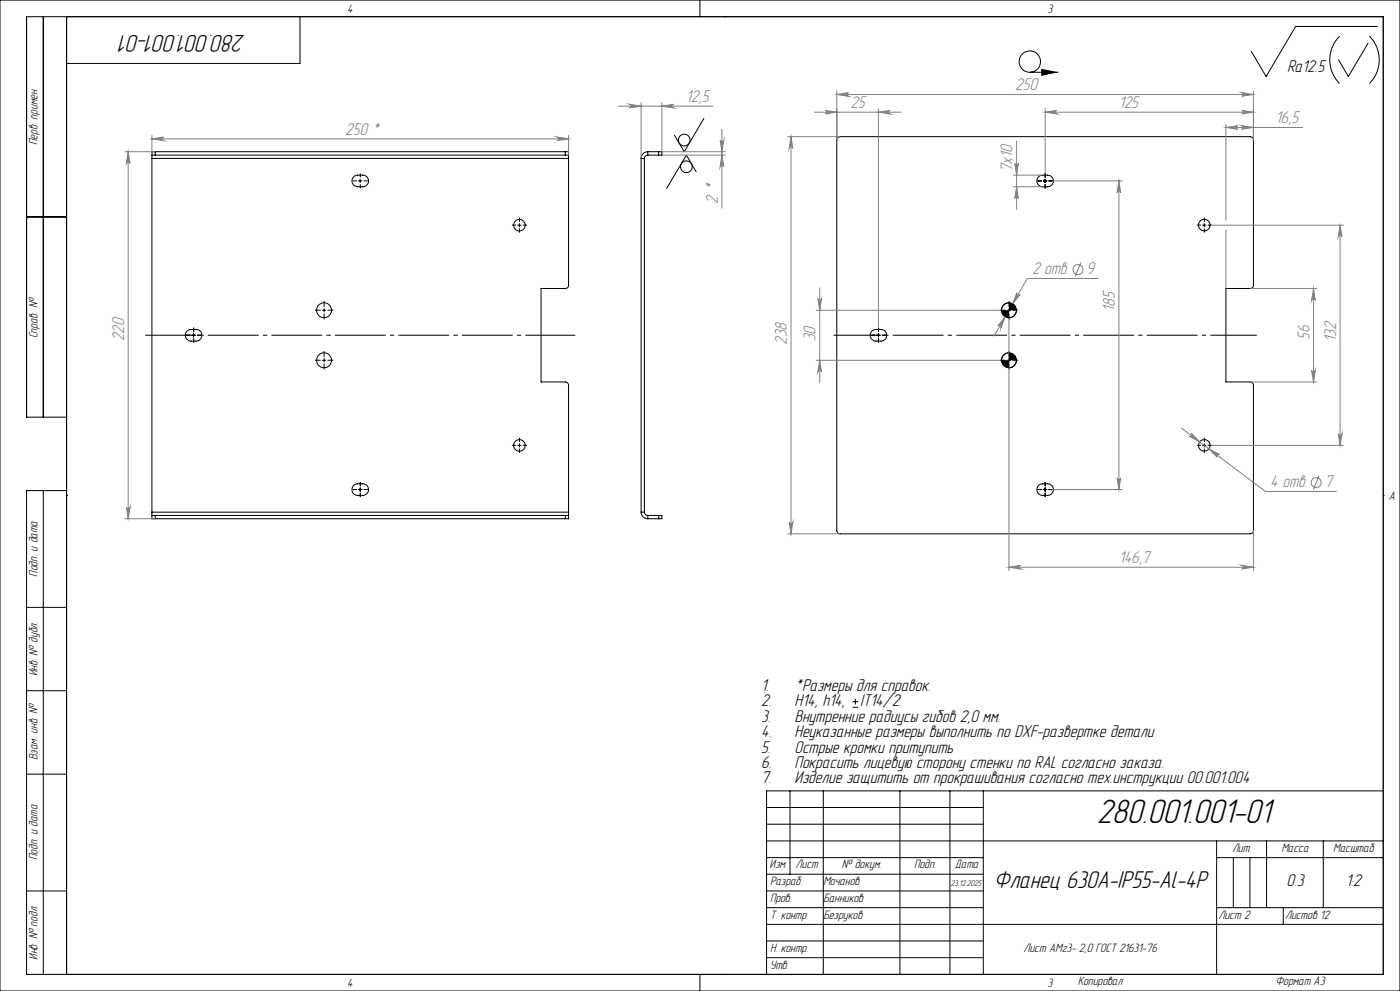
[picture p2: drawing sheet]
<svg xmlns="http://www.w3.org/2000/svg" width="420mm" height="297mm" viewBox="0 0 420 297" stroke-linecap="round" stroke-linejoin="round" font-family="sans-serif">
<g fill="none" stroke="#000" stroke-width=".3">
<path d="M0 0h420v297h-420zM13 5v120M20 5v287M90 5v14h-70M210 0v5M217.5 5h.1M401.8 10.9a10 10 0 0 0 0 14.1M410.4 12.9l-5.9 10-2.9-5M410.8 10.9a10 10 0 0 1 0 14.1M413.2 7.9h-24.5l-8.9 15-4.4-7.5M211.2 35.5l-5.9 10-3-5M309 21.7h8.5"/>
<path d="M45.6 46.5h1M45.6 46.5v1M45.6 47.5v106M45.6 47.5h125M46.6 45.5h-1v1M46.6 45.5v1M46.6 45.5h123M46.6 46.5h123M106.3 52.8a3.6 3.6 0 0 1 3.9 .4 1.75 1.75 0 0 1-1.4 2.8 2.79 2.79 0 0 1-2.9-.8 1.78 1.78 0 0 1 .4-2.4zM107.6 54.2h1M108.1 53.7v1M169.6 45.5h1v1"/>
<path d="M169.6 46.5h1M169.6 45.5v1M170.6 46.5v1M170.6 47.5v38a.96 .96 0 0 1-1 1h-7.3v28h7.3a.97 .97 0 0 1 1 1v38M192.3 47.5h1M192.3 47.5v106M193.3 47.5v106M194.3 46.5a1.02 1.02 0 0 0-1 1M194.3 45.5a2.05 2.05 0 0 0-2 2M194.3 45.5h3.3M194.3 46.5h3.3M194.3 45.5v1"/>
<path d="M197.6 45.5h1v1h-1M197.6 45.5v1M208.8 51.5l-2.9-5-5.9 10M251.3 41.3l.7-.3h123a1.02 1.02 0 0 1 1 1v43.5a.96 .96 0 0 1-1 1h-7.2v28h7.2a.97 .97 0 0 1 1 1v43.5a.96 .96 0 0 1-1 1h-123a.96 .96 0 0 1-1-1v-117zM311.7 52.9a3.3 3.3 0 0 1 4.1 .5 1.75 1.75 0 0 1-1.5 2.6h-1.5a1.74 1.74 0 0 1-1.7-1.2 1.74 1.74 0 0 1 .6-1.9zM313 54.2h1M313.5 53.7v1M8 65h12M155.3 67.5h1M155.8 67v1M360.8 67.5h1M361.3 67v1"/>
<path d="M55.9 99.4a3.4 3.4 0 0 1 4.4 0 1.75 1.75 0 0 1 .1 1.9 1.75 1.75 0 0 1-1.6 .9 2.59 2.59 0 0 1-2.9-.7 1.66 1.66 0 0 1 0-2.1zM58.1 100v1M96.7 93h1M97.2 92.5v1M261.7 99.1a3.4 3.4 0 0 1 4.1 .5 1.75 1.75 0 0 1-1.5 2.6h-1.5a1.76 1.76 0 0 1-1.7-1.1 1.76 1.76 0 0 1 .6-2zM263.5 100v1M302.2 93h1M302.7 90.7a2.29 2.29 0 0 0-2.3 2.3M302.7 92.5v1M304.9 93a2.29 2.29 0 0 1-2.2 2.2M57.6 100.5h1M96.7 108h1"/>
<path d="M97.2 107.5v1M263 100.5h1.1M302.2 108h1M302.7 105.7a2.29 2.29 0 0 0-2.3 2.3M302.7 107.5v1M304.9 108a2.29 2.29 0 0 1-2.2 2.2M20 125h-12v-120h407v287h-407v-145h12M155.3 133.5h1M155.8 133v1M360.8 133.5h1M361.3 133v1M13 147v145"/>
<path d="M20 148.5h.1M45.6 154.5v1h1M45.6 154.5h1M45.6 153.5v1M45.6 153.5h125M46.6 155.5h123M46.6 154.5v1M46.6 154.5h123M106.3 145.3a3.6 3.6 0 0 1 3.9 .4 1.75 1.75 0 0 1-1.4 2.8 2.71 2.71 0 0 1-2.9-.7 1.82 1.82 0 0 1 .4-2.5zM107.6 146.7h1M108.1 146.2v1M169.6 154.5h1"/>
<path d="M169.6 154.5v1M170.6 154.5v1h-1M170.6 153.5v1M192.3 153.5a1.99 1.99 0 0 0 2 2M192.3 153.5h1M193.3 153.5a1.02 1.02 0 0 0 1 1M194.3 155.5h3.3M194.3 154.5h3.3M194.3 154.5v1M197.6 154.5h1v1h-1M197.6 154.5v1M311.7 145.4a3.3 3.3 0 0 1 4.1 .5 1.75 1.75 0 0 1-1.5 2.6h-1.5a1.74 1.74 0 0 1-1.7-1.2 1.74 1.74 0 0 1 .6-1.9z"/>
<path d="M313 146.7h1M313.5 146.2v1M415 148.5h.1M8 182h12M8 207h12M255.8 212h1.7M255.8 210.3h1.7M256.6 209.4v1.7M8 232h12M237 237v25M247 237v55M270 237v55"/>
<path d="M285 237v55M295 237v55M415 237h-185v55M230 242h65M230 247h65M230 252h185M230 257h65M365 252v40M365 257h50M370 257v15M375 257v15M380 252v20"/>
<path d="M397 252v20M8 267h12M230 267h65M230 272h65M230 277h185M230 262h65M365 272h50M385 272v5M210 292v5M217.5 292h.1M230 282h65M230 287h65"/>
<circle cx="308.9" cy="18.5" r="3.2"/>
<circle cx="205.3" cy="42" r="1.74"/>
<circle cx="205.9" cy="50" r="1.75"/>
<circle cx="155.8" cy="67.5" r="1.75"/>
<circle cx="361.3" cy="67.5" r="1.75"/>
<circle cx="97.2" cy="93" r="2.25"/>
<circle cx="302.7" cy="93" r="2.25"/>
<circle cx="97.2" cy="108" r="2.25"/>
<circle cx="302.7" cy="108" r="2.25"/>
<circle cx="155.8" cy="133.5" r="1.75"/>
<circle cx="361.3" cy="133.5" r="1.75"/>
</g>
<g fill="none" stroke="#808080" stroke-width=".3">
<path d="M185.6 31.8h28.3M188.8 31.3l3.5 .5-3.5 .5a.55 .55 0 0 0 .5-.5 .55 .55 0 0 0-.5-.5zM192.3 30.8v16.7M198.6 31.8l3.5-.5a.55 .55 0 0 0-.5 .5 .55 .55 0 0 0 .5 .5zM198.6 30.8v14.7h19M216.6 38.7v23.7M244.3 33.6h26M247.5 33.1l3.5 .5-3.5 .5a.53 .53 0 0 0 .5-.5 .53 .53 0 0 0-.5-.5zM251 28.3l3.5-.5a.55 .55 0 0 0-.5 .5 .55 .55 0 0 0 .5 .6zM251 27.3v14.6M251 28.3h125M263.5 33.6l3.6-.5a.53 .53 0 0 0-.6 .5 .53 .53 0 0 0 .6 .5z"/>
<path d="M263.5 32.6v65.6M313.5 33.6l3.5-.5a.53 .53 0 0 0-.5 .5 .53 .53 0 0 0 .5 .5zM313.5 32.6v19.4M313.5 33.6h62.5M367.8 38.2l3.5-.5a.53 .53 0 0 0-.5 .5 .53 .53 0 0 0 .5 .5zM367.8 37.2v28.8M367.8 38.2h23M372.5 37.7l3.5 .5-3.5 .5a.53 .53 0 0 0 .5-.5 .53 .53 0 0 0-.5-.5zM372.5 33.1l3.5 .5-3.5 .5a.53 .53 0 0 0 .5-.5 .53 .53 0 0 0-.5-.5zM372.5 27.8l3.5 .5-3.5 .6a.55 .55 0 0 0 .5-.6 .55 .55 0 0 0-.5-.5zM376 27.3v14.6M37.5 45.5h9.1"/>
<path d="M38.5 45.5l.5 3.5a.55 .55 0 0 0-.5-.5 .55 .55 0 0 0-.6 .5zM38.5 45.5v110M45.6 41.6l3.5-.5a.55 .55 0 0 0-.5 .5 .55 .55 0 0 0 .5 .6zM45.6 40.6v5.9M45.6 41.6h125M167.1 41.1l3.5 .5-3.5 .6a.55 .55 0 0 0 .5-.6 .55 .55 0 0 0-.5-.5zM170.6 40.6v5.9M198.6 46.5h19M216 42a.55 .55 0 0 0 .6 .5 .55 .55 0 0 0 .5-.5l-.5 3.5zM216.6 46.5l.5 3.5a.55 .55 0 0 0-.5-.5 .55 .55 0 0 0-.6 .5zM236.3 41h15.7M237.3 41l.5 3.5a.55 .55 0 0 0-.5-.6 .55 .55 0 0 0-.6 .6z"/>
<path d="M237.3 41v119M304 56h8.8M304 52.5h8.8M304.4 49a.53 .53 0 0 0 .6 .5 .53 .53 0 0 0 .5-.5l-.5 3.5zM305 56l.5 3.5a.53 .53 0 0 0-.5-.5 .53 .53 0 0 0-.6 .5zM305 42.3v20.4M315.8 54.2h20.9M335.7 54.2l.5 3.5a.53 .53 0 0 0-.5-.5 .53 .53 0 0 0-.6 .5zM335.7 54.2v92.5M324.2 78.7l-1.7 4.2M363.5 67.5h39.5M367.8 69v17.5"/>
<path d="M402 67.5l.6 3.5a.55 .55 0 0 0-.6-.5 .55 .55 0 0 0-.5 .5zM402 67.5v66M244.9 93h55M245.4 89.5a.55 .55 0 0 0 .5 .5 .55 .55 0 0 0 .6-.5l-.6 3.5zM245.9 86.3v28.4M301.6 94.9l-1.3 3.3a.56 .56 0 0 0-.2-.7 .56 .56 0 0 0-.8 .2zM302.7 95.7v75.3M305.1 87.7a.55 .55 0 0 0 .2 .8 .55 .55 0 0 0 .7-.2l-2.2 2.7zM329.5 83.5h-21.3l-10 17.2M375 86.5h20M394.1 86.5l.5 3.5a.55 .55 0 0 0-.6-.5 .55 .55 0 0 0-.5 .5zM394.1 86.5v28"/>
<path d="M244.9 108h55M245.9 108l.6 3.5a.55 .55 0 0 0-.6-.5 .55 .55 0 0 0-.5 .5zM375 114.5h20M393.5 111a.55 .55 0 0 0 .5 .5 .55 .55 0 0 0 .6-.5l-.5 3.5zM354.5 128.4l25.2 18.9h21.3M357.4 129.9l2.5 2.5-3.1-1.7a.54 .54 0 0 0 .7-.1 .54 .54 0 0 0-.1-.7zM362.7 134.5l3.1 1.7a.53 .53 0 0 0-.7 .1 .53 .53 0 0 0 .1 .8zM363.5 133.5h39.5M401.5 130a.55 .55 0 0 0 .5 .5 .55 .55 0 0 0 .6-.5l-.6 3.5zM37.5 155.5h9.1M37.9 152a.55 .55 0 0 0 .6 .5 .55 .55 0 0 0 .5-.5l-.5 3.5zM236.3 160h15.7"/>
<path d="M236.7 156.5a.55 .55 0 0 0 .6 .5 .55 .55 0 0 0 .5-.5l-.5 3.5zM315.8 146.7h20.9M335.1 143.2a.53 .53 0 0 0 .6 .5 .53 .53 0 0 0 .5-.5l-.5 3.5zM376 159v12M395.7 142.5l-1.7 4.3M302.7 170l3.5-.6a.55 .55 0 0 0-.5 .6 .55 .55 0 0 0 .5 .5zM302.7 170h73.3M372.5 169.4l3.5 .6-3.5 .5a.55 .55 0 0 0 .5-.5 .55 .55 0 0 0-.5-.6z"/>
<circle cx="323.4" cy="80.8" r="1.48"/>
<circle cx="394.9" cy="144.6" r="1.49"/>
</g>
<g fill="#000">
<path d="M312.3 20.6l5.2 1.1-5.2 1.1z"/>
<path d="M300.4 93a2.29 2.29 0 0 0 2.3 2.2v-2.2zM302.7 90.7v2.3h2.2a2.29 2.29 0 0 0-2.2-2.3zM300.4 108a2.29 2.29 0 0 0 2.3 2.2v-2.2zM302.7 105.7v2.3h2.2a2.29 2.29 0 0 0-2.2-2.3z"/>
</g>
<path d="M172.6 100.5h-129" fill="none" stroke="#000" stroke-width=".3" stroke-dasharray="15.2 1.3 1.3 1.3" stroke-dashoffset=".3" stroke-linecap="butt"/>
<g fill="none" stroke="#000" stroke-width=".3" stroke-dasharray="15.2 1.3 1.3 1.3" stroke-linecap="butt">
<path d="M107.1 54.2h-1.3M108.1 53.2v-1.2M108.1 55.2v1.3M109.1 54.2h1.2M312.6 54.2h-1.3M313.6 53.2v-1.2M313.6 55.2v1.3M314.6 54.2h1.2M154.8 67.5h-1.2M155.8 66.5v-1.3M155.8 68.5v1.2M156.8 67.5h1.3"/>
<path d="M360.3 67.5h-1.2M361.3 66.5v-1.3M361.3 68.5v1.2M362.3 67.5h1.3M58.1 99.5v-1.3M96.2 93h-1.7M97.2 92v-1.8M97.2 94v1.7M98.2 93h1.8M263.6 99.5v-1.3M301.7 93h-1.7M302.7 92v-1.8"/>
<path d="M302.7 94v1.7M303.7 93h1.8M57.1 100.5h-1.3M58.1 101.5v1.2M59.1 100.5h1.2M96.2 108h-1.7M97.2 107v-1.8M97.2 109v1.7M98.2 108h1.8M262.6 100.5h-1.3M263.6 101.5v1.2M264.6 100.5h1.2"/>
<path d="M301.7 108h-1.7M302.7 107v-1.8M302.7 109v1.7M303.7 108h1.8M154.8 133.5h-1.2M155.8 132.5v-1.3M155.8 134.5v1.2M156.8 133.5h1.3M360.3 133.5h-1.2M361.3 132.5v-1.3M361.3 134.5v1.2M362.3 133.5h1.3"/>
<path d="M107.1 146.7h-1.3M108.1 145.7v-1.2M108.1 147.7v1.3M109.1 146.7h1.2M312.6 146.7h-1.3M313.6 145.7v-1.2M313.6 147.7v1.3M314.6 146.7h1.2"/>
</g>
<path d="M377.1 100.5h-127" fill="none" stroke="#000" stroke-width=".3" stroke-dasharray="15.2 1.3 1.3 1.3" stroke-dashoffset="1.3" stroke-linecap="butt"/>
<g fill="#808080">
<path d="M301.6 94.9l-2.3 2.8a.55 .55 0 0 1 .8-.2 .55 .55 0 0 1 .2 .7zM305.1 87.7l-1.3 3.3 2.2-2.7a.55 .55 0 0 1-.7 .1 .55 .55 0 0 1-.2-.7zM357.4 129.9a.54 .54 0 0 1 .1 .7 .54 .54 0 0 1-.7 .1l3.1 1.7zM362.7 134.5l2.5 2.6a.53 .53 0 0 1-.1-.8 .53 .53 0 0 1 .7-.1z"/>
<path d="M188.8 31.3l3.5 .5-3.5 .5a.55 .55 0 0 0 .5-.5 .55 .55 0 0 0-.5-.5zM198.6 31.8l3.5-.5a.55 .55 0 0 0-.5 .5 .55 .55 0 0 0 .5 .5z"/>
<path d="M367.8 38.2l3.5-.5a.53 .53 0 0 0-.5 .5 .53 .53 0 0 0 .5 .5zM372.5 37.7l3.5 .5-3.5 .5a.53 .53 0 0 0 .5-.5 .53 .53 0 0 0-.5-.5zM313.5 33.6l3.5-.5a.53 .53 0 0 0-.5 .5 .53 .53 0 0 0 .5 .5zM372.5 33.1l3.5 .5-3.5 .5a.53 .53 0 0 0 .5-.5 .53 .53 0 0 0-.5-.5z"/>
<path d="M167.1 41.1l3.5 .5-3.5 .6a.55 .55 0 0 0 .5-.6 .55 .55 0 0 0-.5-.5zM45.6 41.6l3.5-.5a.55 .55 0 0 0-.5 .5 .55 .55 0 0 0 .5 .6z"/>
<path d="M236.7 156.5a.55 .55 0 0 0 .6 .5 .55 .55 0 0 0 .5-.5l-.5 3.5zM237.3 41l.5 3.5a.55 .55 0 0 0-.5-.6 .55 .55 0 0 0-.6 .6z"/>
<path d="M245.9 108l.6 3.5a.55 .55 0 0 0-.6-.5 .55 .55 0 0 0-.5 .5zM245.4 89.5a.55 .55 0 0 0 .5 .5 .55 .55 0 0 0 .6-.5l-.6 3.5zM305 56l.5 3.5a.53 .53 0 0 0-.5-.5 .53 .53 0 0 0-.6 .5zM304.4 49a.53 .53 0 0 0 .6 .5 .53 .53 0 0 0 .5-.5l-.5 3.5z"/>
<path d="M393.5 111a.55 .55 0 0 0 .5 .5 .55 .55 0 0 0 .6-.5l-.5 3.5zM394.1 86.5l.5 3.5a.55 .55 0 0 0-.6-.5 .55 .55 0 0 0-.5 .5z"/>
<path d="M402 67.5l.6 3.5a.55 .55 0 0 0-.6-.5 .55 .55 0 0 0-.5 .5zM401.5 130a.55 .55 0 0 0 .5 .5 .55 .55 0 0 0 .6-.5l-.6 3.5zM335.7 54.2l.5 3.5a.53 .53 0 0 0-.5-.5 .53 .53 0 0 0-.6 .5zM335.1 143.2a.53 .53 0 0 0 .6 .5 .53 .53 0 0 0 .5-.5l-.5 3.5z"/>
<path d="M37.9 152a.55 .55 0 0 0 .6 .5 .55 .55 0 0 0 .5-.5l-.5 3.5zM38.5 45.5l.5 3.5a.55 .55 0 0 0-.5-.5 .55 .55 0 0 0-.6 .5z"/>
<path d="M216 42a.55 .55 0 0 0 .6 .5 .55 .55 0 0 0 .5-.5l-.5 3.5zM216.6 46.5l.5 3.5a.55 .55 0 0 0-.5-.5 .55 .55 0 0 0-.6 .5z"/>
<path d="M251 28.3l3.5-.5a.55 .55 0 0 0-.5 .5 .55 .55 0 0 0 .5 .6zM372.5 27.8l3.5 .5-3.5 .6a.55 .55 0 0 0 .5-.6 .55 .55 0 0 0-.5-.5zM302.7 170l3.5-.6a.55 .55 0 0 0-.5 .6 .55 .55 0 0 0 .5 .5zM372.5 169.4l3.5 .6-3.5 .5a.55 .55 0 0 0 .5-.5 .55 .55 0 0 0-.5-.6zM247.5 33.1l3.5 .5-3.5 .5a.53 .53 0 0 0 .5-.5 .53 .53 0 0 0-.5-.5zM263.5 33.6l3.6-.5a.53 .53 0 0 0-.6 .5 .53 .53 0 0 0 .6 .5z"/>
</g>
<text font-size="10.5" x="329" y="246.6">280.001.001-01</text>
<g font-size="7.5">
<text x="73.6" y="10.5" transform="rotate(-180 73.6 10.5)">280.001.001-01</text>
<text x="298.2" y="266.1">Фланец 630А-IP55-Al-4P</text>
</g>
<g font-size="5.3">
<text x="386.1" y="21.7">Ra12.5</text>
<text x="228.4" y="207.1">1.</text>
<text x="238.4" y="207.1">*Размеры для справок.</text>
<text x="228.4" y="211.7">2.</text>
<text x="238.4" y="211.7">H14, h14,</text>
<text x="258.1" y="211.7">IT14/2.</text>
<text x="228.4" y="220.9">4.</text>
<text x="228.4" y="216.3">3.</text>
<text x="238.4" y="220.9">Неуказанные размеры выполнить по DXF-развертке детали</text>
<text x="238.4" y="216.3">Внутренние радиусы гибов 2,0 мм.</text>
<text x="228.4" y="225.6">5.</text>
<text x="238.4" y="225.6">Острые кромки притупить</text>
<text x="228.4" y="230.2">6.</text>
<text x="238.4" y="230.2">Покрасить лицевую сторону стенки по RAL согласно заказа.</text>
<text x="228.4" y="234.8">7.</text>
<text x="238.4" y="234.8">Изделие защитить от прокрашивания согласно тех.инструкции 00.001.004</text>
<text x="386" y="265.6">0.3</text>
<text x="403.7" y="265.6">1:2</text>
</g>
<g font-size="5.3" fill="#808080">
<text x="304.6" y="27.1">250</text>
<text x="205.8" y="30.6">12,5</text>
<text x="255.1" y="32.4">25</text>
<text x="335.7" y="32.4">125</text>
<text x="103.6" y="40.4">250 *</text>
<text x="382.7" y="37">16,5</text>
<text x="303.8" y="51.6" transform="rotate(-90 303.8 51.6)">7х10</text>
<text x="215.4" y="61" transform="rotate(-90 215.4 61)">2 *</text>
<text x="309.6" y="82.2">2 отв.</text>
<text x="325.9" y="82.2">9</text>
<text x="334.5" y="93.4" transform="rotate(-90 334.5 93.4)">185</text>
<text x="392.8" y="101.9" transform="rotate(-90 392.8 101.9)">56</text>
<text x="37.3" y="102.3" transform="rotate(-90 37.3 102.3)">220</text>
<text x="236.1" y="103.4" transform="rotate(-90 236.1 103.4)">238</text>
<text x="244.7" y="102.3" transform="rotate(-90 244.7 102.3)">30</text>
<text x="400.8" y="102.5" transform="rotate(-90 400.8 102.5)">132</text>
<text x="381.1" y="146.1">4 отв.</text>
<text x="397.3" y="146.1">7</text>
<text x="335.6" y="168.7">146,7</text>
</g>
<g font-size="3.8">
<text x="104.2" y="3.8">4</text>
<text x="314.3" y="3.8">3</text>
<text x="11.3" y="43.5" transform="rotate(-90 11.3 43.5)">Перв. примен.</text>
<text x="11.3" y="101.4" transform="rotate(-90 11.3 101.4)">Справ. №</text>
<text x="416.6" y="149.8">A</text>
<text x="11.3" y="172.8" transform="rotate(-90 11.3 172.8)">Подп. и дата</text>
<text x="11.3" y="202.7" transform="rotate(-90 11.3 202.7)">Инв. № дубл.</text>
<text x="11.3" y="227.8" transform="rotate(-90 11.3 227.8)">Взам. инв. №</text>
<text x="11.3" y="257.8" transform="rotate(-90 11.3 257.8)">Подп. и дата</text>
<text x="369.6" y="255.3">Лит.</text>
<text x="384.4" y="255.3">Масса</text>
<text x="399.9" y="255.3">Масштаб</text>
<text x="230.9" y="260.3">Изм.</text>
<text x="238.7" y="260.3">Лист</text>
<text x="252.6" y="260.3">№ докум.</text>
<text x="274.2" y="260.3">Подп.</text>
<text x="286.5" y="260.3">Дата</text>
<text x="231" y="265.3">Разраб.</text>
<text x="247" y="265.4">Мочанов</text>
<text x="231" y="275.3">Т. контр.</text>
<text x="231" y="270.3">Пров.</text>
<text x="247" y="275.4">Безруков</text>
<text x="247" y="270.4">Банников</text>
<text x="365.5" y="275.3">Лист 2</text>
<text x="385.5" y="275.3">Листов 12</text>
<text x="11.3" y="287.7" transform="rotate(-90 11.3 287.7)">Инв. № подл.</text>
<text x="231" y="285.3">Н. контр.</text>
<text x="307.1" y="285.4">Лист АМг3- 2,0 ГОСТ 21631-76</text>
<text x="231" y="290.3">Утв.</text>
<text x="104.2" y="295.8">4</text>
<text x="314.3" y="295.8">3</text>
<text x="323.3" y="295.3">Копировал</text>
<text x="382.7" y="295.3">Формат А3</text>
</g>
<text font-size="2.6" x="285.3" y="265.5">23.12.2025</text>
</svg>
